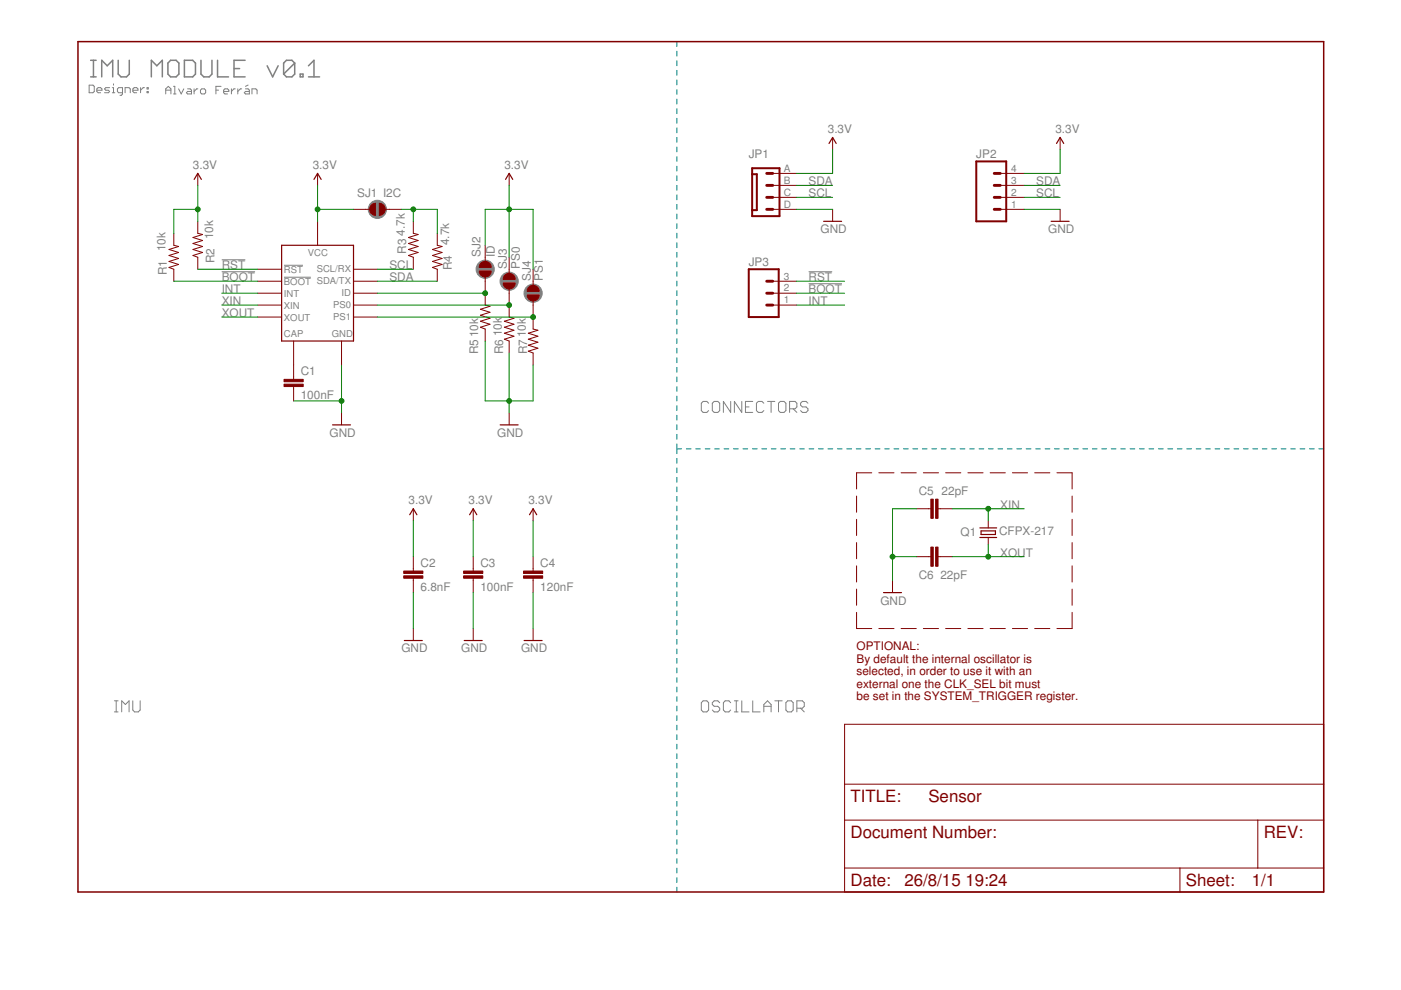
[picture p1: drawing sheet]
<svg xmlns="http://www.w3.org/2000/svg" width="297mm" height="210mm" viewBox="0 0 297 210" stroke-linecap="round" stroke-linejoin="round" font-family="sans-serif">
<g fill="none" stroke="#008080" stroke-width=".21">
<path d="M143.5 8.8v1.1M143.5 10.9v1M143.5 12.9v1M143.5 14.9v1.1M143.5 17v1M143.5 19v1M143.5 21v1.1M143.5 23.1v1M143.5 25.1v1M143.5 27.1v1.1M143.5 29.1v1.1M143.5 31.2v1"/>
<path d="M143.5 33.2v1M143.5 35.2v1.1M143.5 37.3v1M143.5 39.3v1M143.5 41.3v1.1M143.5 43.3v1.1M143.5 45.4v1M143.5 47.4v1.1M143.5 49.4v1.1M143.5 51.5v1M143.5 53.5v1M143.5 55.5v1.1"/>
<path d="M143.5 57.6v1M143.5 59.6v1M143.5 61.6v1.1M143.5 63.7v1M143.5 65.7v1M143.5 67.7v1.1M143.5 69.8v1M143.5 71.8v1M143.5 73.8v1.1M143.5 75.9v1M143.5 77.9v1M143.5 79.9v1"/>
<path d="M143.5 82v1M143.5 84v1M143.5 86v1M143.5 88.1v1M143.5 90.1v1M143.5 92.1v1M143.5 94.1v2.1M143.5 97.2v1M143.5 99.2v1M143.5 95.2h1M145.5 95.2h1M147.5 95.2h1"/>
<path d="M149.5 95.2h1M151.5 95.2h1M153.5 95.2h1M155.5 95.2h1M157.5 95.2h1M159.5 95.2h1M161.5 95.2h1M163.5 95.2h1M165.5 95.2h1M167.5 95.2h1M169.5 95.2h1M171.5 95.2h1"/>
<path d="M173.5 95.2h1M175.5 95.2h1.1M177.5 95.2h1M179.5 95.2h1.1M181.5 95.2h1M183.6 95.2h1M185.5 95.2h1.1M187.6 95.2h1M189.5 95.2h1.1M191.6 95.2h1M193.5 95.2h1.1M195.6 95.2h1"/>
<path d="M197.6 95.2h1M199.6 95.2h1M201.6 95.2h1M203.6 95.2h1M205.6 95.2h1M207.6 95.2h1M209.6 95.2h1M211.6 95.2h1M213.6 95.2h1M215.6 95.2h1M217.6 95.2h1M219.6 95.2h1"/>
<path d="M221.6 95.2h1M223.6 95.2h1M225.6 95.2h1M227.6 95.2h1M229.6 95.2h1M231.6 95.2h1M233.6 95.2h1M235.6 95.2h1M237.6 95.2h1M239.6 95.2h1M241.6 95.2h1M243.6 95.2h1"/>
<path d="M245.6 95.2h1M247.6 95.2h1M249.6 95.2h1M251.6 95.2h1M253.6 95.2h1M255.6 95.2h1M257.6 95.2h1M259.6 95.2h1M261.6 95.2h1M263.6 95.2h1M265.6 95.2h1M267.6 95.2h1"/>
<path d="M269.6 95.2h1M271.6 95.2h1M273.6 95.2h1M275.6 95.2h1M277.6 95.2h1M279.6 95.2h1M143.5 101.2v1.1M143.5 103.3v1M143.5 105.3v1M143.5 107.3v1M143.5 109.3v1M143.5 111.3v1.1"/>
<path d="M143.5 113.3v1.1M143.5 115.4v1M143.5 117.4v1M143.5 119.4v1M143.5 121.4v1M143.5 123.4v1.1M143.5 125.5v1M143.5 127.5v1M143.5 129.5v1M143.5 131.5v1M143.5 133.6v1M143.5 135.6v1"/>
<path d="M143.5 137.6v1M143.5 139.6v1M143.5 141.6v1.1M143.5 143.7v1M143.5 145.7v1M143.5 147.7v1M143.5 149.7v1M143.5 151.7v1.1M143.5 153.8v1M143.5 155.8v1M143.5 157.8v1M143.5 159.8v1"/>
<path d="M143.5 161.8v1.1M143.5 163.9v1M143.5 165.9v1M143.5 167.9v1M143.5 169.9v1M143.5 171.9v1.1M143.5 174v1M143.5 176v1M143.5 178v1M143.5 180v1M143.5 182v1.1M143.5 184.1v1"/>
<path d="M143.5 186.1v1M143.5 188.1v1"/>
</g>
<g fill="none" stroke="#808080" stroke-width=".32">
<path d="M19.2 16.3h1.2M19.2 12.8h1.2M19.8 12.8v3.5M21.6 16.3v-3.5l1.1 1.1 1.2-1.1v3.5M25.1 12.8v2.9l.6 .6h1.1l.6-.6v-2.9M32.1 16.3v-3.5l1.2 1.1 1.1-1.1v3.5M36.2 12.8h1.1l.6 .6v2.3l-.6 .6h-1.1l-.6-.6v-2.3zM39.1 12.8h1.8l.5 .6v2.3l-.5 .6h-1.8zM42.6 12.8v2.9l.6 .6h1.2l.5-.6v-2.9M46.1 12.8v3.5h2.4M49.6 14.5h1.2M52 12.8h-2.4v3.5h2.4"/>
<path d="M56.6 13.9l1.2 2.4 1.2-2.4M62.5 13.4v2.3l-.6 .6h-1.2l-.6-.6M62.5 13.4l-.6-.6h-1.2l-.6 .6v2.3M62.5 13.4l-2.4 2.3M63.6 15.7h.6v.6h-.6zM65.4 16.3h2.4M65.4 13.9l1.2-1.1v3.5"/>
</g>
<g fill="none" stroke="#808080" stroke-width=".21">
<path d="M18.9 18.1h.8l.3 .2v1.1l-.3 .3h-.8zM20.5 19.1h1.1v-.2l-.3-.3h-.5l-.3 .3v.5l.3 .3h.5M23.2 18.6h-.8l-.2 .3 .2 .2h.6l.2 .3-.2 .3h-.8M23.8 19.7h.5M23.8 18.6h.3v1.1M24.1 17.8v.3M26 19.7h-.8l-.3-.3v-.5l.3-.3h.8v1.3l-.3 .3h-.3M26.5 19.7v-1.1h.8l.3 .3v.8M28.2 19.1h1.1v-.2l-.3-.3h-.6l-.2 .3v.5l.2 .3h.6M29.8 18.6v1.1M30.6 18.6h-.2l-.6 .5M31.2 19.4h.2v.3h-.2z"/>
<path d="M31.2 18.6h.2v.3h-.2zM35.1 19.1h1.1M35.1 19.9v-1.1l.6-.5 .5 .5v1.1M36.8 18.3h.3v1.6M36.8 19.9h.5M37.9 18.8l.5 1.1 .6-1.1M39.8 18.8h.5l.3 .3v.8h-.8l-.3-.2 .3-.3h.8M41.1 18.8v1.1M42 18.8h-.3l-.6 .6M42.5 19.1l.3-.3h.5l.3 .3v.6l-.3 .2h-.5l-.3-.2zM45.8 19.1h.5M46.9 18.3h-1.1v1.6"/>
<path d="M47.4 19.4h1.1v-.3l-.3-.3h-.5l-.3 .3v.6l.3 .2h.5M49.1 18.8v1.1M49.9 18.8h-.3l-.5 .6M50.4 18.8v1.1M51.2 18.8h-.2l-.6 .6M52 18.8h.6l.3 .3v.8h-.9l-.2-.2 .2-.3h.9M52.6 18l-.6 .3M53.4 19.9v-1.1h.8l.3 .3v.8M47 57.6h7.1M47 55.1h5M60.2 56.2h4M60.2 58.8h5.7"/>
<path d="M171.4 57.6h5M171.4 60.2h7.1M150.2 85.5l-.3-.4h-.8l-.4 .4v1.6l.4 .3h.8l.3-.3M151 85.5l.4-.4h.8l.4 .4v1.6l-.4 .3h-.8l-.4-.3zM154.9 85.1v2.3l-1.5-2.3v2.3M157.3 85.1v2.3l-1.6-2.3v2.3M158.1 86.3h.7M159.6 85.1h-1.5v2.3h1.5M161.9 85.5l-.4-.4h-.7l-.4 .4v1.6l.4 .3h.7l.4-.3M162.7 85.1h1.6M163.5 85.1v2.3M165.4 85.1h.8l.4 .4v1.6l-.4 .3h-.8l-.3-.3v-1.6z"/>
<path d="M167.4 86.7h1.2l.4-.4v-.8l-.4-.4h-1.2v2.3M168.2 86.7l.8 .7M171.3 85.5l-.4-.4h-.8l-.4 .4v.4l.4 .4h.8l.4 .4v.4l-.4 .3h-.8l-.4-.3M24.3 148.6h.7M24.3 150.9h.7M24.6 148.6v2.3M25.8 150.9v-2.3l.8 .8 .8-.8v2.3M28.2 148.6v1.9l.3 .4h.8l.4-.4v-1.9M149.1 148.6h.8l.3 .4v1.5l-.3 .4h-.8l-.4-.4v-1.5zM152.6 149l-.4-.4h-.8l-.4 .4v.4l.4 .4h.8l.4 .4v.3l-.4 .4h-.8l-.4-.4M154.9 149l-.4-.4h-.7l-.4 .4v1.5l.4 .4h.7l.4-.4M155.7 148.6h.8"/>
<path d="M155.7 150.9h.8M156.1 148.6v2.3M157.3 148.6v2.3h1.5M159.6 148.6v2.3h1.6M161.9 150.9v-1.5l.8-.8 .8 .8v1.5M161.9 149.8h1.6M164.3 148.6h1.5M165.1 148.6v2.3M167 148.6h.8l.4 .4v1.5l-.4 .4h-.8l-.4-.4v-1.5zM169 150.2h1.1l.4-.4v-.8l-.4-.4h-1.1v2.3M169.7 150.2l.8 .7"/>
</g>
<g fill="#808080" stroke="#808080" stroke-width=".21">
<circle cx="102.9" cy="57.1" r="1.93"/>
<circle cx="107.9" cy="59.6" r="1.93"/>
<circle cx="113" cy="62.2" r="1.93"/>
<circle cx="80" cy="44.4" r="1.93"/>
</g>
<path d="M16.5 8.8h264.1v180.3h-264.1z" fill="none" stroke="#800000" stroke-width=".32"/>
<g fill="none" stroke="#800000" stroke-width=".21">
<path d="M41.9 36.8v2.5M67.3 36.8v2.5M107.9 36.8v2.5M163.8 39.3h5.1M163.8 36.8h5.1M176.5 29.1v2.6M212.1 39.3h5M212.1 36.8h5M224.8 29.1v2.6M36.9 49.5v2.5l1 .3-2.1 .6 2.1 .6-2.1 .7 2.1 .6-2.1 .6 2.1 .7-2.1 .6 1.1 .4v2.5M41.9 46.9v2.6l1 .2-2 .7 2 .6-2 .6 2 .7-2 .6 2 .6-2 .7 1 .3v2.6M54.6 59.6h5.1"/>
<path d="M54.6 57.1h5.1M67.3 46.9v5.1M75 44.4h3.4M75 59.6h5M75 57.1h5M81.7 44.4h3.4M87.6 46.9v2.6l1 .2-2 .7 2 .6-2 .6 2 .7-2 .6 2 .6-2 .7 1 .3v2.6M92.7 49.5v2.5l1 .3-2 .6 2 .6-2 .7 2 .6-2 .6 2 .7-2 .6 1 .4v2.5M102.9 52v3.4M102.9 58.7v6l1 .2-2 .7 2 .6-2 .6 2 .7-2 .6 2 .6-2 .7 1 .4v2.5M107.9 54.5v3.5M113 57.1v3.4"/>
<path d="M163.8 44.4h5.1M163.8 41.8h5.1M163.8 59.6h5.1M176.5 44.4v2.5M212.1 44.4h5M212.1 41.8h5M224.8 44.4v2.5M54.6 64.7h5.1M54.6 62.2h5.1M54.6 67.2h5.1M62.3 72.3v8.1M72.4 72.3v5.1"/>
<path d="M75 64.7h5M75 62.2h5M75 67.2h5M107.9 61.3v5.9l1.1 .3-2.1 .6 2.1 .6-2.1 .7 2.1 .6-2.1 .7 2.1 .6-2.1 .6 1 .4v2.5M113 63.8v6l1 .2-2 .7 2 .6-2 .6 2 .7-2 .6 2 .6-2 .7 1 .3v2.6M163.8 64.7h5.1M163.8 62.2h5.1M62.3 82v3M72.4 87.5v2.6M107.9 87.5v2.6M87.6 107.9v2.5M87.6 118v3.1"/>
<path d="M100.3 107.9v2.5M100.3 118v3.1M113 107.9v2.5M113 118v3.1M181.6 105.2v3.4M181.6 110.1v3.4M181.6 115v3.5M181.6 120v3.4M184.8 100.2h-3.2v3.5M186.3 100.2h3.2M191.1 100.2h3.2M194.3 107.9h3.1"/>
<path d="M194.3 118h3.1M195.8 100.2h3.2M198.9 107.9h3M198.9 118h3M200.5 100.2h3.2M205.2 100.2h3.2M209.5 110.4v1.5M209.5 114v1.5M209.9 100.2h3.2M214.7 100.2h3.2M219.4 100.2h3.2M224.1 100.2h3.2v3.5"/>
<path d="M227.3 105.2v3.4M227.3 110.1v3.4M227.3 115v3.5M227.3 120v3.4M87.6 122.6v3M87.6 133.3v2.5M100.3 122.6v3M100.3 133.3v2.5M113 122.6v3M113 133.3v2.5M181.6 129.8v3.5h3.2M181.6 124.9v3.4"/>
<path d="M186.3 133.3h3.2M189.2 123.1v2.5M191.1 133.3h3.2M195.8 133.3h3.2M200.5 133.3h3.2M205.2 133.3h3.2M209.9 133.3h3.2M214.7 133.3h3.2M219.4 133.3h3.2M227.3 124.9v3.4M227.3 129.8v3.5h-3.2M179.1 153.6h101.5v35.5h-101.5z"/>
<path d="M179.1 173.9h101.5M179.1 166.3h101.5M266.7 173.9v10.1M179.1 184h101.5M250.2 184v5.1"/>
</g>
<path d="M162.6 39.3h1.2M162.6 36.8h1.2M210.8 39.3h1.3M210.8 36.8h1.3M162.6 41.8h1.2M162.6 44.4h1.2M162.6 59.6h1.2M210.8 41.8h1.3M210.8 44.4h1.3M162.6 62.2h1.2M162.6 64.7h1.2" fill="none" stroke="#800000" stroke-width=".61"/>
<path d="M159.5 35.7h5.8v10.1h-5.8zM159.5 36.9h1v7.7h-1M207 34.2h6.3v12.7h-6.3zM158.7 57.1h6.4v10.1h-6.4z" fill="none" stroke="#800000" stroke-width=".42"/>
<g fill="none" stroke="#800000" stroke-width=".25">
<path d="M41.2 38l.7-1.2 .8 1.2M66.6 38l.7-1.2 .8 1.2M107.2 38l.7-1.2 .8 1.2M175.8 30.4l.7-1.3 .8 1.3M224 30.4l.8-1.3 .7 1.3M59.7 52h15.3v20.3h-15.3zM174.6 46.9h3.8M222.9 46.9h3.8M70.5 90.1h3.8M106 90.1h3.9M86.9 109.1l.7-1.2 .8 1.2M99.6 109.1l.7-1.2 .8 1.2"/>
<path d="M112.3 109.1l.7-1.2 .8 1.2M207.8 111.9h3.5M207.8 114h3.5M208 112.6h3.1v.7h-3.1zM85.7 135.8h3.8M98.4 135.8h3.8M111.1 135.8h3.8M187.3 125.6h3.8"/>
</g>
<g fill="#800000" stroke="#800000" stroke-width=".21">
<path d="M60.2 81.4h4.1v.6h-4.1z"/>
<path d="M60.2 80.4h4.1v.5h-4.1z"/>
<path d="M85.6 122.1h4.1v.5h-4.1z"/>
<path d="M85.6 121.1h4.1v.5h-4.1z"/>
<path d="M98.3 122.1h4.1v.5h-4.1z"/>
<path d="M98.3 121.1h4.1v.5h-4.1z"/>
<path d="M111 122.1h4.1v.5h-4.1z"/>
<path d="M111 121.1h4.1v.5h-4.1z"/>
<path d="M198.4 105.8h.5v4.1h-.5z"/>
<path d="M197.4 105.8h.5v4.1h-.5z"/>
<path d="M198.4 116h.5v4.1h-.5z"/>
<path d="M197.4 116h.5v4.1h-.5z"/>
</g>
<g fill="#800000" stroke="#800000" stroke-width=".21">
<path d="M102 55.7a1.27 1.27 0 0 1 1.4-.2 1.27 1.27 0 0 1 .7 1.2h-2.5l.1-.5z" fill-rule="evenodd"/>
<path d="M101.6 57.5h2.5a1.27 1.27 0 0 1-1.2 1.2 1.27 1.27 0 0 1-1.3-1.2z" fill-rule="evenodd"/>
<path d="M107.1 58.3a1.27 1.27 0 0 1 1.4-.2 1.27 1.27 0 0 1 .7 1.1h-2.5l.1-.4z" fill-rule="evenodd"/>
<path d="M106.7 60h2.5a1.27 1.27 0 0 1-1.3 1.3 1.27 1.27 0 0 1-1.2-1.3z" fill-rule="evenodd"/>
<path d="M112.2 60.8a1.27 1.27 0 0 1 1.4-.2 1.27 1.27 0 0 1 .7 1.2h-2.5v-.5z" fill-rule="evenodd"/>
<path d="M111.8 62.5h2.5a1.27 1.27 0 0 1-1.3 1.3 1.27 1.27 0 0 1-1.2-1.3z" fill-rule="evenodd"/>
<path d="M78.7 43.5l.5-.3 .4-.1v2.6a1.27 1.27 0 0 1-1.1-.8 1.27 1.27 0 0 1 .2-1.4z" fill-rule="evenodd"/>
<path d="M80.4 43.1a1.27 1.27 0 0 1 1.3 1.3 1.27 1.27 0 0 1-1.3 1.3z" fill-rule="evenodd"/>
</g>
<g fill="none" stroke="#008000" stroke-width=".21">
<path d="M41.9 39.3v7.6M67.3 39.3v7.6M107.9 39.3v15.2M168.9 39.3h7.6M176.5 31.7v5.1h-7.6M217.1 39.3h7.7M224.8 31.7v5.1h-7.7M36.9 59.6h17.7M41.9 44.4h-5v5.1M41.9 57.1h12.7M67.3 44.4h7.7M80 59.6h12.7"/>
<path d="M80 57.1h7.6M85.1 44.4h7.6v5.1M87.6 44.4v2.5M102.9 52v-7.6h10.1v12.7M168.9 44.4h7.6M168.9 59.6h10.2M168.9 41.8h7.6M217.1 44.4h7.7M217.1 41.8h7.7M47 62.2h7.6M47 64.7h7.6M47 67.2h7.6"/>
<path d="M72.4 77.4v10.1M80 62.2h22.9M80 64.7h27.9M80 67.2h33M102.9 72.3v12.7h10.1v-7.6M107.9 74.8v12.7M168.9 62.2h10.2M168.9 64.7h10.2M62.3 85h10.1M87.6 110.4v7.6M100.3 110.4v7.6M113 110.4v7.6"/>
<path d="M189.2 118h5.1M194.3 107.9h-5.1v15.2M201.9 107.9h15.2M201.9 118h15.2M209.5 107.9v2.5M209.5 115.5v2.5M87.6 125.6v7.7M100.3 125.6v7.7M113 125.6v7.7"/>
</g>
<g fill="#008000" stroke="#008000" stroke-width=".21">
<circle cx="72.4" cy="85" r=".51"/>
<circle cx="107.9" cy="85" r=".51"/>
<circle cx="189.2" cy="118" r=".51"/>
<circle cx="67.3" cy="44.4" r=".51"/>
<circle cx="107.9" cy="44.4" r=".51"/>
<circle cx="41.9" cy="44.4" r=".51"/>
<circle cx="102.9" cy="62.2" r=".51"/>
<circle cx="107.9" cy="64.7" r=".51"/>
<circle cx="113" cy="67.2" r=".51"/>
<circle cx="209.5" cy="107.9" r=".51"/>
<circle cx="209.5" cy="118" r=".51"/>
<circle cx="87.6" cy="44.4" r=".51"/>
</g>
<g font-size="3.6" fill="#800000">
<text x="180.3" y="170.1">TITLE:</text>
<text x="196.8" y="170.1">Sensor</text>
<text x="180.3" y="177.7">Document Number:</text>
<text x="267.9" y="177.7">REV:</text>
<text x="180.3" y="187.9">Date:</text>
<text x="191.8" y="187.9">26/8/15</text>
<text x="204.7" y="187.9">19:24</text>
<text x="251.4" y="187.9">Sheet:</text>
<text x="265.4" y="187.9">1/1</text>
</g>
<g font-size="2.5" fill="#808080">
<text x="175.5" y="28.1">3.3V</text>
<text x="223.8" y="28.1">3.3V</text>
<text x="40.9" y="35.7">3.3V</text>
<text x="66.3" y="35.7">3.3V</text>
<text x="106.9" y="35.7">3.3V</text>
<text x="158.7" y="33.5">JP1</text>
<text x="207" y="33.5">JP2</text>
<text x="75.7" y="41.8">SJ1 I2C</text>
<text x="171.4" y="39.3">SDA</text>
<text x="171.4" y="41.8">SCL</text>
<text x="219.7" y="39.3">SDA</text>
<text x="219.7" y="41.8">SCL</text>
<text x="35.1" y="53.3" transform="rotate(-90 35.1 53.3)">10k</text>
<text x="45.2" y="50.7" transform="rotate(-90 45.2 50.7)">10k</text>
<text x="85.9" y="50" transform="rotate(-90 85.9 50)">4.7k</text>
<text x="86.1" y="53.8" transform="rotate(-90 86.1 53.8)">R3</text>
<text x="95.3" y="52" transform="rotate(-90 95.3 52)">4.7k</text>
<text x="174" y="49.5">GND</text>
<text x="222.2" y="49.5">GND</text>
<text x="35.3" y="58.3" transform="rotate(-90 35.3 58.3)">R1</text>
<text x="45.5" y="55.8" transform="rotate(-90 45.5 55.8)">R2</text>
<text x="47" y="57.1">RST</text>
<text x="47" y="59.6">BOOT</text>
<text x="82.6" y="59.6">SDA</text>
<text x="82.6" y="57.1">SCL</text>
<text x="95.8" y="57.3" transform="rotate(-90 95.8 57.3)">R4</text>
<text x="101.9" y="54.5" transform="rotate(-90 101.9 54.5)">SJ2</text>
<text x="104.9" y="54.5" transform="rotate(-90 104.9 54.5)">ID</text>
<text x="107.4" y="57.1" transform="rotate(-90 107.4 57.1)">SJ3</text>
<text x="110.2" y="57.1" transform="rotate(-90 110.2 57.1)">PS0</text>
<text x="112.5" y="59.6" transform="rotate(-90 112.5 59.6)">SJ4</text>
<text x="115.1" y="59.6" transform="rotate(-90 115.1 59.6)">PS1</text>
<text x="158.7" y="56.3">JP3</text>
<text x="171.4" y="59.6">RST</text>
<text x="47" y="62.2">INT</text>
<text x="47" y="64.7">XIN</text>
<text x="171.4" y="62.2">BOOT</text>
<text x="171.4" y="64.7">INT</text>
<text x="47" y="67.2">XOUT</text>
<text x="106.4" y="71.3" transform="rotate(-90 106.4 71.3)">10k</text>
<text x="101.4" y="75.1" transform="rotate(-90 101.4 75.1)">R510k</text>
<text x="106.7" y="75.1" transform="rotate(-90 106.7 75.1)">R6</text>
<text x="111.8" y="75.1" transform="rotate(-90 111.8 75.1)">R710k</text>
<text x="63.8" y="79.6">C1</text>
<text x="63.8" y="84.6">100nF</text>
<text x="69.9" y="92.6">GND</text>
<text x="105.4" y="92.6">GND</text>
<text x="86.6" y="106.8">3.3V</text>
<text x="99.3" y="106.8">3.3V</text>
<text x="112" y="106.8">3.3V</text>
<text x="194.8" y="104.9">C5</text>
<text x="199.6" y="104.9">22pF</text>
<text x="212.1" y="107.9">XIN</text>
<text x="203.7" y="113.7">Q1</text>
<text x="211.8" y="113.5">CFPX-217</text>
<text x="212.1" y="118">XOUT</text>
<text x="89.2" y="125.3">6.8nF</text>
<text x="89.2" y="120.2">C2</text>
<text x="101.9" y="125.3">100nF</text>
<text x="101.9" y="120.2">C3</text>
<text x="114.6" y="125.3">120nF</text>
<text x="114.6" y="120.2">C4</text>
<text x="194.8" y="122.7">C6</text>
<text x="199.4" y="122.7">22pF</text>
<text x="186.7" y="128.2">GND</text>
<text x="85.1" y="138.3">GND</text>
<text x="97.8" y="138.3">GND</text>
<text x="110.5" y="138.3">GND</text>
</g>
<g font-size="2.5" fill="#800000">
<text x="181.6" y="137.8">OPTIONAL:</text>
<text x="181.6" y="140.5">By default the internal oscillator is</text>
<text x="181.6" y="143.2">selected, in order to use it with an</text>
<text x="181.6" y="145.8">external one the CLK_SEL bit must</text>
<text x="181.6" y="148.5">be set in the SYSTEM_TRIGGER register.</text>
</g>
<g font-size="2.1" fill="#808080">
<text x="166.2" y="41.5">C</text>
<text x="166.2" y="38.9">B</text>
<text x="166.2" y="36.4">A</text>
<text x="214.4" y="41.5">2</text>
<text x="214.4" y="38.9">3</text>
<text x="214.4" y="36.4">4</text>
<text x="166.2" y="44">D</text>
<text x="214.4" y="44">1</text>
<text x="166.2" y="59.3">3</text>
<text x="166.2" y="64.3">1</text>
<text x="166.2" y="61.8">2</text>
</g>
<g font-size="2" fill="#808080">
<text x="60.2" y="57.8">RST</text>
<text x="65.3" y="54.3">VCC</text>
<text x="67.2" y="57.7">SCL/RX</text>
<text x="60.2" y="60.4">BOOT SDA/TX</text>
<text x="60.2" y="62.9">INT</text>
<text x="60.2" y="65.5">XIN</text>
<text x="70.6" y="65.4">PS0</text>
<text x="72.4" y="62.8">ID</text>
<text x="60.2" y="68">XOUT</text>
<text x="60.2" y="71.6">CAP</text>
<text x="70.4" y="71.6">GND</text>
<text x="70.6" y="67.9">PS1</text>
</g>
</svg>
